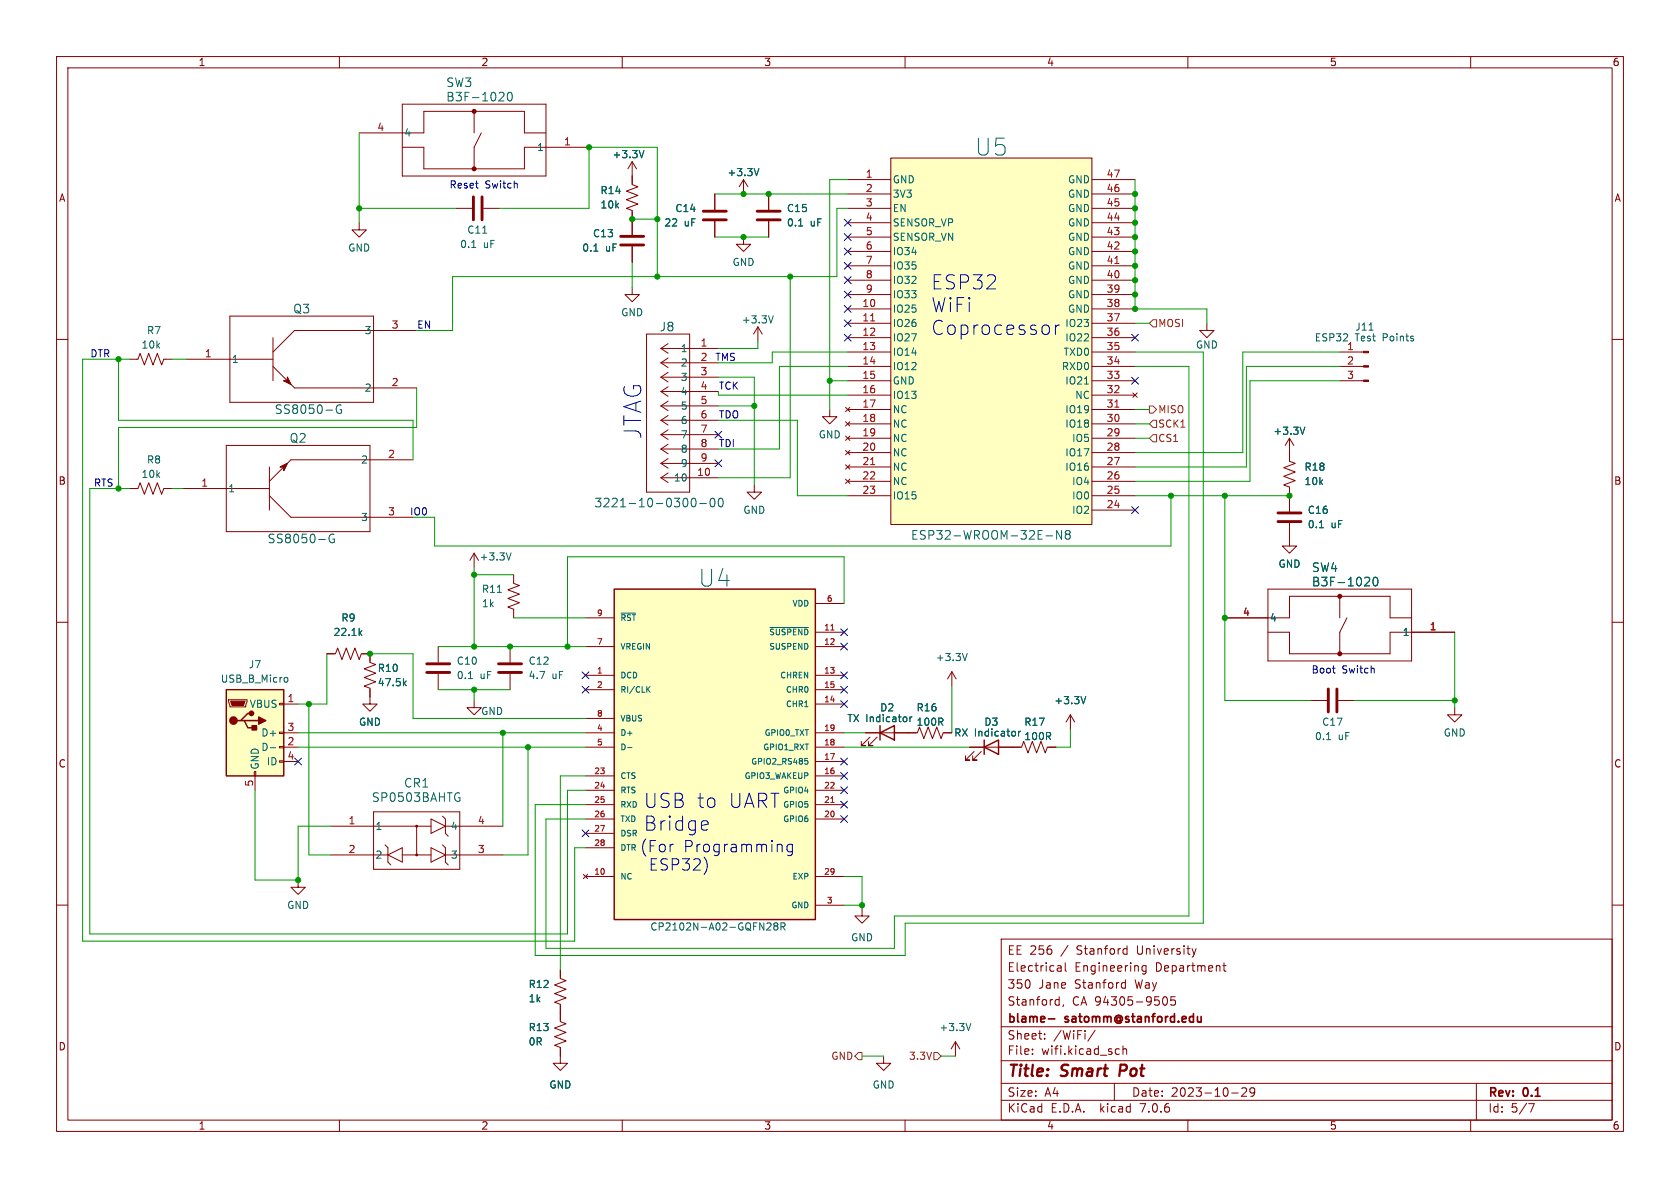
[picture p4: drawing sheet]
<svg xmlns="http://www.w3.org/2000/svg" width="297mm" height="210mm" viewBox="0 0 297 210" stroke-linecap="round" stroke-linejoin="round" font-family="sans-serif">
<g fill="none" stroke="#840000" stroke-width=".18">
<path d="M10 10h277v190h-277zM12 12h273v186h-273zM60 10v2M71.1 18.4h25.4v12.7h-25.4zM83.8 19.7v3.8M110 10v2M160 10v2M210 10v2M260 10v2M63.5 39.4v1.2h1.3l-1.3 1.3-1.3-1.3h1.3M63.5 23.5h11.4v-3.8h17.8v3.8h3.8M71.1 26h3.8v3.8h17.8v-3.8h11.4"/>
<path d="M80.6 36.8h2.8M85.1 23.5l-1.3 2.5v3.8M85.5 36.8h2.8M111.8 28.6v4l1 .4-2.1 .8 2.1 .7-2.1 .8 2.1 .8-2.1 .7 1.1 .4v4.3M111.8 28.6l-.8 1.2M111.8 28.6l.7 1.2M126.4 34.3v2.8M126.4 39.1v2.8M131.4 31.8l-.7 1.2M131.4 31.8v2.5M131.4 31.8l.8 1.2M135.9 34.3v2.8"/>
<path d="M135.9 39.1v2.8M149.9 36.8h7.6M149.9 39.4h7.6M149.9 31.8h7.6M149.9 34.3h7.6M157.5 27.9h35.5v64.8h-35.5zM193 36.8h7.7M193 39.4h7.7M193 31.8h7.7M193 34.3h7.7M10 60h2M40.6 55.9h25.4v15.2h-25.4z"/>
<path d="M48.3 59.7v7.6M73.7 58.4h-21.6l-3.8 3.8M111.8 50.8v1.3h1.2l-1.2 1.2-1.3-1.2h1.3M111.8 43.6v2.8M114.3 59.1h7.6v27.9h-7.6zM131.4 41.9v1.3h1.3l-1.3 1.3-1.2-1.3h1.2M134 57.8l-.8 1.3M134 57.8v2.5M134 57.8l.7 1.3M149.9 54.6h7.6M149.9 57.2h7.6M149.9 59.7h7.6"/>
<path d="M149.9 41.9h7.6M149.9 44.5h7.6M149.9 47h7.6M149.9 49.5h7.6M149.9 52.1h7.6M193 54.6h7.7M193 57.2h7.7M193 59.7h7.7M193 41.9h7.7M193 44.5h7.7M193 47h7.7M193 49.5h7.7"/>
<path d="M193 52.1h7.7M213.4 57.2v1.2h1.2l-1.2 1.3-1.3-1.3h1.3M285 60h2M22.9 63.5h1.5l.4-1 .7 2 .8-2 .8 2 .7-2 .8 2 .4-1h1.5M33 63.5h15.3M40 78.7h25.4v15.3h-25.4zM48.3 64.8l2.5 2.5M50.8 67.3h-.6l1.2 .6M50.8 67.3v-.6l.6 1.2M51.4 67.9l.7 .7h21.6M116.8 79.4h10.2M116.8 79.4l1.3 .8"/>
<path d="M116.8 76.8h10.2M116.8 76.8l1.3 .9M116.8 74.3h10.2M116.8 74.3l1.3 .8M116.8 71.8h10.2M116.8 71.8l1.3 .8M116.8 69.2h10.2M116.8 69.2l1.3 .9M116.8 66.7h10.2M116.8 66.7l1.3 .8M116.8 64.1h10.2M116.8 64.1l1.3 .9"/>
<path d="M116.8 61.6h10.2M116.8 61.6l1.3 .8M118.1 78.5l-1.3 .9M118.1 76l-1.3 .8M118.1 73.4l-1.3 .9M118.1 70.9l-1.3 .9M118.1 68.4l-1.3 .8M118.1 65.8l-1.3 .9M118.1 63.3l-1.3 .8M118.1 60.7l-1.3 .9M146.7 72.4v1.3h1.3l-1.3 1.2-1.3-1.2h1.3M149.5 72l.7 .8"/>
<path d="M149.5 74.5l.7 .8M149.5 77.1l.7 .8M149.5 79.6l.7 .8M149.9 62.2h7.6M149.9 64.8h7.6M149.9 69.9h7.6M149.9 72.4h7.6M149.9 74.9h7.6M149.9 77.5h7.6M149.9 67.3h7.6M150.2 72l-.7 .8M150.2 74.5l-.7 .8"/>
<path d="M150.2 77.1l-.7 .8M150.2 79.6l-.7 .8M193 62.2h7.7M193 64.8h7.7M193 69.9h7.7M193 72.4h7.7M193 74.9h7.7M193 77.5h7.7M193 67.3h7.7M200.3 69.5l.7 .7M201 69.5l-.7 .7M228 77.5v4l1 .4-2.1 .8 2.1 .7-2.1 .8 2.1 .8-2.1 .7 1.1 .4v4.3"/>
<path d="M228 77.5l-.8 1.2M228 77.5l.7 1.2M236.9 62.2h4.2M236.9 64.8h4.2M236.9 67.3h4.2M22.9 86.4h1.5l.4-1.1 .7 2.1 .8-2.1 .8 2.1 .7-2.1 .8 2.1 .4-1h1.5M32.4 86.4h15.2M47.6 87.6l3.8 3.8h21.6M47.6 82.6v7.6M50.2 82.6l-2.6 2.5M50.8 81.9l-1.3 .7h.7M50.8 81.9l-.6 1.3v-.6"/>
<path d="M73 81.3h-21.6l-.6 .6M83.8 97.8v2.5M83.8 97.8l-.7 1.3M83.8 97.8l.8 1.3M116.8 84.5h10.2M116.8 84.5l1.3 .8M116.8 81.9h10.2M116.8 81.9l1.3 .9M118.1 83.6l-1.3 .9M118.1 81.1l-1.3 .8M133.3 85.7v1.3h1.3l-1.3 1.3-1.2-1.3h1.2M149.5 82.2l.7 .7"/>
<path d="M149.5 84.7l.7 .8M149.9 80h7.6M149.9 82.6h7.6M149.9 85.1h7.6M149.9 87.6h7.6M150.2 82.2l-.7 .7M150.2 84.7l-.7 .8M193 80h7.7M193 82.6h7.7M193 85.1h7.7M193 87.6h7.7M193 90.2h7.7"/>
<path d="M228 92.5v4h1.2l-1.2 1.3-1.3-1.3h1.3M10 110h2M57.8 115.6h1.5l.4-1 .8 2 .7-2 .8 2 .7-2 .8 2 .4-1h1.5v1.5l1 .4-2 .7 2 .8-2 .8 2 .7-2 .8 1 .4v2.8h1.3l-1.3 1.2-1.3-1.2h1.3M77.5 114.3v2.8M77.5 119.1v2.8M90.2 114.3v2.8M90.2 119.1v2.8M90.8 101.6v1.5l1 .4-2 .8 2 .7-2 .8 2 .8-2 .7 1 .4v1.5M103.5 109.2h5.1M103.5 119.4h5.1M103.5 114.3h5.1M144.1 111.8h5.1"/>
<path d="M144.1 119.4h5.1M144.1 114.3h5.1M144.1 106.7h5.1M168.3 118.7l-.8 1.3M168.3 118.7v2.6M168.3 118.7l.7 1.3M216.5 109.2h11.5v-3.8h17.7v3.8h3.9M224.2 111.8h3.8v3.8h17.7v-3.8h11.5M224.2 104.1h25.4v12.7h-25.4zM236.9 105.4v3.8M238.1 109.2l-1.2 2.6v3.8M285 110h2"/>
<path d="M40.4 123.7h3.3v.3l-.3 1h-2.8zM45 136.4h.2v.8h-.2zM45.1 137.2v2.5M49.4 134.5h.8v.2h-.8zM49.4 132h.8v.2h-.8zM49.4 129.4h.8v.3h-.8zM49.4 124.3h.8v.3h-.8zM50.2 132.1h2.5M50.2 129.5h2.5M50.2 124.5h2.5M50.2 134.6h2.5M83.8 123.8v1.3h1.3l-1.3 1.3-1.3-1.3h1.3"/>
<path d="M103.5 132.1h5.1M103.5 129.5h5.1M103.5 121.9h5.1M103.5 137.2h5.1M103.5 139.7h5.1M103.5 127h5.1M144.1 132.1h5.1M144.1 129.5h5.1M144.1 124.5h5.1M144.1 134.6h5.1M144.1 121.9h5.1M144.1 137.2h5.1"/>
<path d="M144.1 139.7h5.1M153 129.5h9.2l.4-1 .7 2.1 .8-2.1 .7 2.1 .8-2.1 .8 2.1 .4-1.1h1.5M153.8 130.3l-1.5 1.5h.7h-.7v-.7M155.1 130.3l-1.6 1.5h.8h-.8v-.7M171.4 132.1h9.2l.4-1 .7 2 .8-2 .8 2 .7-2 .8 2 .4-1h1.5M172.2 132.8l-1.5 1.6h.7h-.7v-.8M173.5 132.8l-1.5 1.6h.7h-.7v-.8M189.2 126.4l-.7 1.2M189.2 126.4v2.5M189.2 126.4l.8 1.2M231.8 123.8h2.8M236.6 123.8h2.8"/>
<path d="M257.2 125.1v1.3h1.2l-1.2 1.2-1.3-1.2h1.3M10 160h2M52.7 155.6v1.2h1.3l-1.3 1.3-1.3-1.3h1.3M58.4 151.1h10.2M58.4 146.1h17.8M66 143.5h15.3v10.2h-15.3zM68.1 149.4l.5 .5v2.5l.5 .5M68.6 151.1l2.5-1.2v2.5zM71.1 151.1h5.1M73.7 146.1v5M76.2 149.9l2.5 1.2-2.5 1.3zM76.2 144.8l2.5 1.3-2.5 1.2z"/>
<path d="M78.2 149.4l.5 .5v2.5l.5 .5M78.2 144.3l.5 .5v2.5l.5 .5M78.7 151.1h10.2M78.7 146.1h10.2M103.1 154.6l.8 .7M103.5 154.9h5.1M103.5 144.8h5.1M103.5 142.2h5.1M103.5 147.3h5.1M103.5 149.9h5.1M103.9 154.6l-.8 .7M144.1 154.9h5.1"/>
<path d="M144.1 144.8h5.1M144.1 142.2h5.1M285 160h2M99.1 171.5v1.5l1 .4-2.1 .7 2.1 .8-2.1 .7 2.1 .8-2.1 .8 1.1 .3v3.1l1 .4-2.1 .7 2.1 .8-2.1 .8 2.1 .7-2.1 .8 1.1 .4v2.8h1.2l-1.2 1.2-1.3-1.2h1.3M144.1 160h5.1M152.4 160.7v1.2h1.3l-1.3 1.3-1.3-1.3h1.3M177 166h108v32h-108zM186.8 176.7l.4 .1M187 170.8h.5l.1 .9M187 171.6h.6M187.2 176.2v1.5M187.2 177.6l-.4 .1"/>
<path d="M187.6 171.1l-.6 .1M188 177.6l-.1 .3M188.3 170.2v1.3l.2 .2M198.5 173.7l.5 .1M198.8 167.7l.4 .1M199 173.2v1.5M199 174.6l-.5 .1M199.2 167.2v1.5M199.2 168.6l-.4 .1M202.6 170.8l-.4-.1-.3 .3v.4l.1 .2h.6M202.6 170.7v1.2l-.3 .3-.3-.1M205.7 176.3l.2-.1a.81 .81 0 0 1 .6 .6 .81 .81 0 0 1-.3 .8l-.2 .1a.81 .81 0 0 1-.3-1.4z"/>
<path d="M207.7 176.2h-.7v.7l.2-.1h.5l.1 .3-.1 .5-.2 .1-.5-.1M211.5 167.7l-.4 1M216.2 170.7h.5M216.4 170.2v1.3l.3 .2M60 198v2M110 198v2M156.2 186.7v1.3h1.3l-1.3 1.2-1.3-1.2h1.3M160 198v2M168.9 184.2l-.8 1.2M168.9 184.2v2.5M168.9 184.2l.8 1.2M177 194.5h108"/>
<path d="M177 191.5h108M177 187.5h108M177 181.5h108M182.5 186.3v.1M182.5 185.5v.1M184.7 183.6v.1M184.7 182.8v.1M193.6 182.1l-1.3 2M197 191.5v3M197.5 185.4l.4 .1M197.9 186.3l-.4 .1M198.5 185.5l.2-.1 .4 .1 .1 .9"/>
<path d="M198.5 184.9v1.5M210 198v2M217.7 193.2h1.2M219.5 192.4l.6-.1 .2 .1 .1 .3-.9 1.1h.9M221.8 192.9l-.3 .3h-.3l-.2-.3 .1-.5 .4-.1 .2 .1a.99 .99 0 0 1-.3 1.4h-.3M260 198v2M261 191.5v6.5M270.2 195.1h1l-.6 1.5"/>
</g>
<path d="M198.1 188.2l-.2 2" fill="none" stroke="#840000" stroke-width=".4"/>
<path d="M212.3 179.7v1M185.3 180.1h1.2M212.3 180.5l-.2 .2-.3-.1" fill="none" stroke="#840000" stroke-width=".3"/>
<g fill="#ffffc2" stroke="#ffffc2" stroke-width=".18">
<path d="M157.5 27.9h35.5v64.8h-35.5z"/>
<path d="M40 121.9h10.2v15.3h-10.2z"/>
<path d="M108.6 104.1h35.5v58.5h-35.5z"/>
</g>
<path d="M153.9 56.7h.7M197.1 46.6h.7M197.1 72h.7M153.9 82.1h.7M146.9 111.4h.6M146.9 141.9h.6" fill="none" stroke="#a90000" stroke-width=".18"/>
<g fill="none" stroke="#006464" stroke-width=".18">
<path d="M88.5 16.3l.5 .1 .1 .4-.9 1h.9M89.9 16.4l.1-.1a.83 .83 0 0 1 .6 .7 .83 .83 0 0 1-.3 .8h-.1a.83 .83 0 0 1-.6-.6 .83 .83 0 0 1 .3-.8zM113.8 26.6l-.4 1.3M134.2 29.8l-.5 1.3M141.2 39.9h.7M83.4 43.8h.7M85.3 41.2h.8M105 44.4h.7M136.7 55.8l-.4 1.3M242 58.4h.8M60.3 71.6a.75 .75 0 0 0-.9 .6 .75 .75 0 0 0 .5 .9l.5-.2v-.5h-.3M191.7 67.9h.7"/>
<path d="M230.7 75.5l-.4 1.3M59 94.5a.75 .75 0 0 0-.9 .5 .75 .75 0 0 0 .6 .9l.4-.1v-.5h-.3M90.4 97.7l-.5 1.3M122.4 88.1h.1a.83 .83 0 0 1 .6 .6 .83 .83 0 0 1-.3 .8l-.1 .1a.83 .83 0 0 1-.6-.6 .83 .83 0 0 1 .3-.9zM123.7 89h1.2M125.7 88.1h.2a.83 .83 0 0 1 .6 .6 .83 .83 0 0 1-.3 .8l-.2 .1a.83 .83 0 0 1-.6-.6 .83 .83 0 0 1 .3-.9zM127.1 88.2l.2-.1a.83 .83 0 0 1 .6 .6 .83 .83 0 0 1-.3 .8l-.1 .1a.82 .82 0 0 1-.4-1.4zM184.9 94.7h1.2M187.7 93.8v1.5l-.9-1.5v1.5M188.6 94.4l-.3-.2 .3-.4h.3l.3 .3-.3 .3M188.6 94.4l-.3 .3 .1 .5 .2 .1 .4-.1 .2-.2-.1-.4-.2-.2M188.6 94.4h.3"/>
<path d="M233.3 93.3h.7M50.5 119.7l.3 .1 .1 .2-.1 .5-.3 .1M63.6 111.9l.4 .4M64 111.5l-.5 .5M82.8 120h.7M87.9 104.7h.7M109.8 108.4h2.6M136.1 110.9h6.8M171 115.5l-.4 1.3M241.5 102l.5 .1 .1 .4-.9 1.1h.9M242.9 102.2l.2-.2a.83 .83 0 0 1 .6 .7 .83 .83 0 0 1-.3 .8l-.2 .1a.82 .82 0 0 1-.3-1.4zM47.8 132.2h.9"/>
<path d="M71.4 120.7l.4 .5M71.8 120.4l-.5 .5M111 132.2h.7M114.5 121.8l.4 .6M114.9 121.4l-.6 .5M142.3 134.1h.5M142.4 134.5h.2l.2 .1-.1 .4-.3 .1M160.9 126.7v.9M161.2 126.7l-.3 .3M180.1 129.3v.8M180.4 129.3l-.3 .2M192 123.1l-.5 1.3"/>
<path d="M234.5 130.8h.8M80.9 140.1l.3 .1M81 141h.3v.5l-.3 .2M135.6 163.2l.5-.1 .2 .4-.8 .9h.8M137 163.7l-.2-.3 .2-.3h.3l.2 .3-.2 .3M137 163.7l-.2 .2 .1 .4 .1 .1 .4-.1 .1-.1v-.4l-.2-.1M137 163.7h.3M138.1 163.8l.6-.1 .1-.1-.1-.3-.6-.2v1.3M138.4 163.8l.4 .6M171.6 180.9l-.4 1.3"/>
</g>
<g fill="none" stroke="#840000" stroke-width=".51">
<path d="M83.7 34.8v4.1M85.2 34.8v4.1M124.3 37.3h4.1M124.3 38.9h4.1M133.9 37.3h4M133.9 38.9h4M109.7 43.3h4.1M109.7 41.8h4.1M225.9 92.2h4.1M225.9 90.7h4.1M75.4 118.9h4.1M75.4 117.3h4.1"/>
<path d="M88.1 118.9h4.1M88.1 117.3h4.1M234.8 121.8v4.1M236.3 121.8v4.1"/>
</g>
<g fill="none" stroke="#840000" stroke-width=".38">
<circle cx="83.8" cy="19.7" r=".25"/>
<circle cx="83.8" cy="29.8" r=".25"/>
<circle cx="236.9" cy="105.4" r=".25"/>
<circle cx="236.9" cy="115.6" r=".25"/>
</g>
<g fill="#840000" stroke="#840000" stroke-width=".18">
<path d="M49.5 82.6l1.3-.7-.6 1.3v-.6z"/>
<path d="M241.1 67.2h.8v.2h-.8z"/>
<path d="M241.1 64.6h.8v.3h-.8z"/>
<path d="M241.1 62.1h.8v.3h-.8z"/>
<path d="M40.8 124h2.5l-.2 .7h-2.1z"/>
<path d="M50.2 67.3h.6v-.6l.6 1.2z"/>
</g>
<g fill="none" stroke="#840000" stroke-width=".25">
<path d="M108.6 104.1h35.5v58.5h-35.5zM40 121.9h10.2v15.3h-10.2zM42.5 127.4h.7l.6 1.3h1.3M43.2 127.4h2.5M44.4 126.1h-.6l-1.3 1.3h-.6M155.6 129.5l2.5-1.2v2.5zM155.6 128.3v2.5M174 132.1l2.5-1.3v2.6zM174 130.8v2.6"/>
<circle cx="73.7" cy="151.1" r=".13"/>
<circle cx="73.7" cy="146.1" r=".13"/>
</g>
<g fill="#840000" stroke="#840000" stroke-width=".25">
<path d="M45.7 126.7l1.3 .7-1.3 .6z"/>
<path d="M44.6 128.3h.7v.7h-.7z"/>
<circle cx="41.3" cy="127.4" r=".63"/>
<circle cx="44.5" cy="126.1" r=".38"/>
</g>
<path d="M203.8 56.5h.7v1.3h-.7l-.6-.6zM203.2 71.8h.6l.7 .6-.7 .6h-.6zM203.8 74.3h.7v1.3h-.7l-.6-.7zM203.8 76.8h.7v1.3h-.7l-.6-.6zM151.8 186.1h.6v1.2h-.6l-.7-.6zM165.1 186.1h.6l.7 .6-.7 .6h-.6z" fill="none" stroke="#725600" stroke-width=".18"/>
<path d="M185.4 57.7l.1 .2v.7l-.1 .3M186.6 57.5v1.6M187.3 57.5a.64 .64 0 0 0-.7 .4M235.6 118.1h.4M235.9 119h.1M124.4 145.1l.7 .1 .1 .5-1.2 .2M124.9 152.4l.1 .4-.1 .9M125.1 146.6l-.7 .2M138.2 149.3l.1 1.3M140.1 149.2v1.7a.54 .54 0 0 1-.9 .3M140.1 149.3l-.6-.1-.4 .4v.6l.2 .3 .2 .1 .6-.1" fill="none" stroke="#0000c2" stroke-width=".18"/>
<g fill="none" stroke="#009600" stroke-width=".18">
<path d="M63.5 36.8h17.1M63.5 23.5v15.9M88.3 36.8h15.8v-10.8h12.1v22.9M111.8 38.7h4.4M126.4 34.3h23.5M149.9 31.8h-3.2v40.6M149.9 36.8h-1.9v12.1h-68v9.5h-6.3M200.7 31.8v22.8h12.7v2.6M111.8 46.4v4.4M126.4 41.9h9.5M139.7 48.9v35.6h-12.7M200.7 57.2h2.5"/>
<path d="M21 63.5v10.8h52v7M22.9 63.5h-8.3v102.9h87v-16.5h1.9M30.5 63.5h2.5M73.7 68.6v7h-52.7v10.8M127 74.3h14v13.3h8.9M127 71.8h6.3M127 69.2v.7h22.9M127 66.7h6.3v19M134 60.3v1.3h-7M146.7 67.3h3.2M149.9 62.2h-13.4v1.9h-9.5M149.9 64.8h-12.1v14.6h-10.8"/>
<path d="M200.7 64.8h9.5v97.1h-52.1v5.7h-61.6v-22.8h7M200.7 62.2h12v101h-52.7v5.7h-65.4v-26.7h8.9M200.7 74.9h2.5M200.7 72.4h2.5M200.7 77.5h2.5M236.9 64.8h-16.6v17.8h-19.6M236.9 67.3h-15.9v17.8h-20.3M236.9 62.2h-17.2v17.8h-19M22.9 86.4h-7v78.7h84.4v-25.4h3.2M30.5 86.4h1.9M200.7 87.6h27.3M207 87.6v8.9h-130.2v-5.1h-3.8"/>
<path d="M216.5 87.6v36.2h15.3M57.8 115.6v8.9h-5.1M65.4 115.6h7.6v11.4h30.5M77.5 114.3h26M83.8 100.3v14M83.8 101.6h7M90.8 109.2h12.7M149.2 106.7v-8.3h-48.9v15.9M257.2 111.8v13.3M45.1 139.7v15.9h7.6v-9.5h5.7M52.7 132.1h50.8M52.7 129.5h50.8"/>
<path d="M54.6 124.5v26.6h3.8M77.5 121.9h12.7M83.8 121.9v1.9M88.9 129.5v16.6M93.3 132.1v19h-4.4M103.5 137.2h-4.4v34.3M149.2 132.1h22.2M149.2 129.5h3.8M168.3 121.3v8.2M189.2 128.9v3.2h-2.5M239.4 123.8h17.8M149.2 154.9h3.2v5.8"/>
<path d="M149.2 160h3.2M152.4 186.7h3.8M166.4 186.7h2.5"/>
</g>
<g fill="none" stroke="#000084" stroke-width=".18">
<path d="M149.3 38.8l1.2 1.2M150.5 38.8l-1.2 1.2M149.3 48.9l1.2 1.2M149.3 54l1.2 1.2M149.3 56.5l1.2 1.3M149.3 46.4l1.2 1.2M149.3 43.8l1.2 1.3M149.3 41.3l1.2 1.2M149.3 51.5l1.2 1.2M149.3 59.1l1.2 1.2M150.5 48.9l-1.2 1.2M150.5 54l-1.2 1.2"/>
<path d="M150.5 56.5l-1.2 1.3M150.5 46.4l-1.2 1.2M150.5 43.8l-1.2 1.3M150.5 41.3l-1.2 1.2M150.5 51.5l-1.2 1.2M150.5 59.1l-1.2 1.2M200.1 59.1l1.2 1.2M201.3 59.1l-1.2 1.2M126.4 76.2l1.2 1.2M127.6 76.2l-1.2 1.2M200.1 66.7l1.2 1.2M201.3 66.7l-1.2 1.2"/>
<path d="M126.4 81.3l1.2 1.2M127.6 81.3l-1.2 1.2M200.1 89.6l1.2 1.2M201.3 89.6l-1.2 1.2M102.9 118.8l1.2 1.2M104.1 118.8l-1.2 1.2M148.6 113.7l1.2 1.2M148.6 118.8l1.2 1.2M148.6 111.2l1.2 1.2M149.8 113.7l-1.2 1.2M149.8 118.8l-1.2 1.2M149.8 111.2l-1.2 1.2"/>
<path d="M52.1 134l1.2 1.2M53.3 134l-1.2 1.2M102.9 121.3l1.2 1.2M104.1 121.3l-1.2 1.2M148.6 121.3l1.2 1.2M148.6 123.9l1.2 1.2M148.6 134l1.2 1.2M148.6 136.6l1.2 1.2M148.6 139.1l1.2 1.2M149.8 121.3l-1.2 1.2M149.8 123.9l-1.2 1.2M149.8 134l-1.2 1.2"/>
<path d="M149.8 136.6l-1.2 1.2M149.8 139.1l-1.2 1.2M102.9 146.7l1.2 1.2M104.1 146.7l-1.2 1.2M148.6 141.6l1.2 1.2M148.6 144.2l1.2 1.2M149.8 141.6l-1.2 1.2M149.8 144.2l-1.2 1.2"/>
</g>
<g fill="#009600" stroke="#009600" stroke-width=".18">
<circle cx="207" cy="87.6" r=".46"/>
<circle cx="216.5" cy="87.6" r=".46"/>
<circle cx="228" cy="87.6" r=".46"/>
<circle cx="93.3" cy="132.1" r=".46"/>
<circle cx="100.3" cy="114.3" r=".46"/>
<circle cx="152.4" cy="160" r=".46"/>
<circle cx="200.7" cy="54.6" r=".46"/>
<circle cx="200.7" cy="52.1" r=".46"/>
<circle cx="200.7" cy="34.3" r=".46"/>
<circle cx="200.7" cy="36.8" r=".46"/>
<circle cx="200.7" cy="44.5" r=".46"/>
<circle cx="200.7" cy="47" r=".46"/>
<circle cx="200.7" cy="49.5" r=".46"/>
<circle cx="200.7" cy="41.9" r=".46"/>
<circle cx="200.7" cy="39.4" r=".46"/>
<circle cx="257.2" cy="123.8" r=".46"/>
<circle cx="216.5" cy="109.2" r=".46"/>
<circle cx="21" cy="86.4" r=".46"/>
<circle cx="21" cy="63.5" r=".46"/>
<circle cx="65.4" cy="115.6" r=".46"/>
<circle cx="54.6" cy="124.5" r=".46"/>
<circle cx="83.8" cy="121.9" r=".46"/>
<circle cx="88.9" cy="129.5" r=".46"/>
<circle cx="52.7" cy="155.6" r=".46"/>
<circle cx="90.2" cy="114.3" r=".46"/>
<circle cx="83.8" cy="114.3" r=".46"/>
<circle cx="83.8" cy="101.6" r=".46"/>
<circle cx="135.9" cy="34.3" r=".46"/>
<circle cx="131.4" cy="34.3" r=".46"/>
<circle cx="139.7" cy="48.9" r=".46"/>
<circle cx="131.4" cy="41.9" r=".46"/>
<circle cx="133.3" cy="71.8" r=".46"/>
<circle cx="146.7" cy="67.3" r=".46"/>
<circle cx="116.2" cy="48.9" r=".46"/>
<circle cx="63.5" cy="36.8" r=".46"/>
<circle cx="104.1" cy="26" r=".46"/>
<circle cx="111.8" cy="38.7" r=".46"/>
<circle cx="116.2" cy="38.7" r=".46"/>
</g>
<g font-size="4.2" fill="#006464">
<text x="172.3" y="27.8">U5</text>
<text x="123.4" y="104">U4</text>
</g>
<text font-size="4.2" fill="#0000c2" x="113.7" y="77.9" transform="rotate(-90 113.7 77.9)">JTAG</text>
<g font-size="3.5" fill="#0000c2">
<text x="164.5" y="51.4">ESP32</text>
<text x="164.5" y="55.4">WiFi</text>
<text x="164.5" y="59.4">Coprocessor</text>
<text x="113.7" y="143">USB to</text>
<text x="128.6" y="143">UART</text>
<text x="113.7" y="147.1">Bridge</text>
</g>
<g font-size="2.8" fill="#0000c2">
<text x="113" y="150.8">(For</text>
<text x="114.6" y="154.1">ESP32)</text>
<text x="120.7" y="150.8">Programming</text>
</g>
<g font-size="2.8" fill="#840000">
<text x="178" y="190.9">Title:</text>
<text x="187.7" y="190.9">Smart</text>
<text x="198.7" y="190.9">Pot</text>
</g>
<g font-size="2.1" fill="#006464">
<text x="78.8" y="15.6">SW3</text>
<text x="78.8" y="18.1">B3F-1020</text>
<text x="51.7" y="55.6">Q3</text>
<text x="116.6" y="58.8">J8</text>
<text x="48.5" y="73.4">SS8050-G</text>
<text x="51.1" y="78.5">Q2</text>
<text x="105" y="89.9">3221-10-0300-00</text>
<text x="161" y="95.6">ESP32-WROOM-32E-N8</text>
<text x="47.2" y="96.2">SS8050-G</text>
<text x="231.8" y="101.3">SW4</text>
<text x="231.8" y="103.9">B3F-1020</text>
<text x="65.6" y="142">SP0503BAHTG</text>
<text x="71.3" y="139.4">CR1</text>
</g>
<g font-size="2.1" fill="#840000">
<text x="178" y="172">Electrical</text>
<text x="178" y="169">EE 256</text>
<text x="187.6" y="169">/</text>
<text x="189.9" y="172">Engineering</text>
<text x="190.5" y="169">Stanford</text>
<text x="201.3" y="169">University</text>
<text x="204.3" y="172">Department</text>
<text x="178" y="178">Stanford,</text>
<text x="178" y="175">350</text>
<text x="183.6" y="175">Jane</text>
<text x="189.5" y="178">CA 94305-9505</text>
<text x="190" y="175">Stanford</text>
<text x="200.8" y="175">Way</text>
<text x="178" y="184">Sheet:</text>
<text x="178" y="181.2">blame-</text>
<text x="186.2" y="184">/WiFi/</text>
<text x="188.4" y="181.2">satomm@stanford.edu</text>
<text x="178" y="186.7">File:</text>
<text x="184.1" y="186.7">wifi.kicad_sch</text>
<text x="178" y="196.9">KiCad</text>
<text x="178" y="194.1">Size:</text>
<text x="184.7" y="194.1">A4</text>
<text x="185.7" y="196.9">E.D.A.</text>
<text x="194.6" y="196.9">kicad</text>
<text x="200" y="194.1">Date:</text>
<text x="201.8" y="196.9">7.0.6</text>
<text x="207" y="194.1">2023-10-29</text>
<text x="263" y="194.3">Rev:</text>
<text x="263" y="196.9">Id:</text>
<text x="267.1" y="196.9">5/7</text>
<text x="269.4" y="194.3">0.1</text>
</g>
<g font-size="1.8" fill="#840000">
<text x="35" y="11.9">1</text>
<text x="85" y="11.9">2</text>
<text x="135" y="11.9">3</text>
<text x="185" y="11.9">4</text>
<text x="235" y="11.9">5</text>
<text x="285" y="11.9">6</text>
<text x="10.3" y="35.9">A</text>
<text x="285.3" y="35.9">A</text>
<text x="10.3" y="85.9">B</text>
<text x="285.3" y="85.9">B</text>
<text x="10.3" y="135.9">C</text>
<text x="285.3" y="135.9">C</text>
<text x="10.3" y="185.9">D</text>
<text x="285.3" y="185.9">D</text>
<text x="35" y="199.9">1</text>
<text x="85" y="199.9">2</text>
<text x="135" y="199.9">3</text>
<text x="185" y="199.9">4</text>
<text x="235" y="199.9">5</text>
<text x="285" y="199.9">6</text>
</g>
<g font-size="1.8" fill="#a90000">
<text x="66.6" y="23.2">4</text>
<text x="99.6" y="25.8">1</text>
<text x="153" y="31.5">1</text>
<text x="153" y="34">2</text>
<text x="195.5" y="34">46</text>
<text x="195.5" y="31.5">47</text>
<text x="153" y="36.6">3</text>
<text x="153" y="39.1">4</text>
<text x="153" y="41.7">5</text>
<text x="195.5" y="41.7">43</text>
<text x="195.5" y="39.1">44</text>
<text x="195.5" y="36.6">45</text>
<text x="153" y="44.2">6</text>
<text x="153" y="46.7">7</text>
<text x="195.5" y="46.7">41</text>
<text x="195.5" y="44.2">42</text>
<text x="153" y="49.3">8</text>
<text x="153" y="51.8">9</text>
<text x="195.5" y="51.8">39</text>
<text x="195.5" y="49.3">40</text>
<text x="69.1" y="58.2">3</text>
<text x="152.4" y="54.4">10</text>
<text x="152.4" y="56.9">11</text>
<text x="152.4" y="59.4">12</text>
<text x="195.5" y="59.4">36</text>
<text x="195.5" y="56.9">37</text>
<text x="195.5" y="54.4">38</text>
<text x="36.1" y="63.2">1</text>
<text x="123.8" y="61.3">1</text>
<text x="123.8" y="63.9">2</text>
<text x="152.4" y="62">13</text>
<text x="152.4" y="64.5">14</text>
<text x="195.5" y="64.5">34</text>
<text x="195.5" y="62">35</text>
<text x="238.1" y="62">1</text>
<text x="238.1" y="64.5">2</text>
<text x="69.1" y="68.3">2</text>
<text x="123.8" y="66.4">3</text>
<text x="123.8" y="69">4</text>
<text x="123.8" y="71.5">5</text>
<text x="152.4" y="69.6">16</text>
<text x="152.4" y="67.1">15</text>
<text x="195.5" y="69.6">32</text>
<text x="195.5" y="67.1">33</text>
<text x="238.1" y="67.1">3</text>
<text x="123.8" y="74">6</text>
<text x="123.8" y="76.6">7</text>
<text x="152.4" y="72.1">17</text>
<text x="152.4" y="74.7">18</text>
<text x="152.4" y="77.2">19</text>
<text x="195.5" y="77.2">29</text>
<text x="195.5" y="74.7">30</text>
<text x="195.5" y="72.1">31</text>
<text x="68.5" y="81">2</text>
<text x="123.8" y="79.1">8</text>
<text x="123.8" y="81.7">9</text>
<text x="152.4" y="79.8">20</text>
<text x="152.4" y="82.3">21</text>
<text x="195.5" y="82.3">27</text>
<text x="195.5" y="79.8">28</text>
<text x="35.5" y="86.1">1</text>
<text x="123.1" y="84.2">10</text>
<text x="152.4" y="84.8">22</text>
<text x="152.4" y="87.4">23</text>
<text x="195.5" y="89.9">24</text>
<text x="195.5" y="87.4">25</text>
<text x="195.5" y="84.8">26</text>
<text x="68.5" y="91.2">3</text>
<text x="219.6" y="109">4</text>
<text x="252.7" y="111.5">1</text>
<text x="50.7" y="124.2">1</text>
<text x="50.7" y="131.8">2</text>
<text x="50.7" y="129.3">3</text>
<text x="50.7" y="134.4">4</text>
<text x="44.8" y="139.1" transform="rotate(-90 44.8 139.1)">5</text>
<text x="61.5" y="145.8">1</text>
<text x="84.4" y="145.8">4</text>
<text x="61.5" y="150.9">2</text>
<text x="84.4" y="150.9">3</text>
</g>
<g font-size="1.8" fill="#006464">
<text x="71.4" y="24.4">4</text>
<text x="94.9" y="26.9">1</text>
<text x="108.2" y="28.2">+3.3V</text>
<text x="106.1" y="34.5">R14</text>
<text x="128.5" y="31.3">+3.3V</text>
<text x="157.7" y="32.6">GND</text>
<text x="157.7" y="35.2">3V3</text>
<text x="188.7" y="35.2">GND</text>
<text x="188.7" y="32.6">GND</text>
<text x="82.5" y="41.5">C11</text>
<text x="106.1" y="37.1">10k</text>
<text x="117.4" y="40.2">22</text>
<text x="119.3" y="37.7">C14</text>
<text x="120.9" y="40.2">uF</text>
<text x="139" y="37.7">C15</text>
<text x="139" y="40.2">0.1</text>
<text x="143.2" y="40.2">uF</text>
<text x="157.7" y="37.7">EN</text>
<text x="157.7" y="40.2">SENSOR_VP</text>
<text x="188.7" y="40.2">GND</text>
<text x="188.7" y="37.7">GND</text>
<text x="61.5" y="44.7">GND</text>
<text x="81.2" y="44">0.1</text>
<text x="85.4" y="44">uF</text>
<text x="102.8" y="44.7">0.1</text>
<text x="104.7" y="42.1">C13</text>
<text x="107" y="44.7">uF</text>
<text x="129.4" y="47.2">GND</text>
<text x="157.7" y="42.8">SENSOR_VN</text>
<text x="157.7" y="45.3">IO34</text>
<text x="157.7" y="47.9">IO35</text>
<text x="188.7" y="47.9">GND</text>
<text x="188.7" y="45.3">GND</text>
<text x="188.7" y="42.8">GND</text>
<text x="157.7" y="50.4">IO32</text>
<text x="157.7" y="52.9">IO33</text>
<text x="188.7" y="52.9">GND</text>
<text x="188.7" y="50.4">GND</text>
<text x="25.9" y="59.3">R7</text>
<text x="64.4" y="59.3">3</text>
<text x="109.7" y="56.1">GND</text>
<text x="131" y="57.4">+3.3V</text>
<text x="157.7" y="55.5">IO25</text>
<text x="157.7" y="58">IO26</text>
<text x="188.2" y="58">IO23</text>
<text x="188.7" y="55.5">GND</text>
<text x="239.5" y="58.6">J11</text>
<text x="24.9" y="61.8">10k</text>
<text x="40.9" y="64.4">1</text>
<text x="120.3" y="62.5">1</text>
<text x="120.3" y="65">2</text>
<text x="157.7" y="60.6">IO27</text>
<text x="157.7" y="63.1">IO14</text>
<text x="157.7" y="65.6">IO12</text>
<text x="187.6" y="65.6">RXD0</text>
<text x="187.9" y="63.1">TXD0</text>
<text x="188.2" y="60.6">IO22</text>
<text x="211.3" y="61.8">GND</text>
<text x="232.3" y="60.6">ESP32</text>
<text x="239.6" y="60.6">Test</text>
<text x="244.5" y="60.6">Points</text>
<text x="64.4" y="69.4">2</text>
<text x="120.3" y="67.5">3</text>
<text x="120.3" y="70.1">4</text>
<text x="157.7" y="70.7">IO13</text>
<text x="157.7" y="68.2">GND</text>
<text x="188.2" y="68.2">IO21</text>
<text x="190" y="70.7">NC</text>
<text x="120.3" y="72.6">5</text>
<text x="120.3" y="75.2">6</text>
<text x="120.3" y="77.7">7</text>
<text x="144.6" y="77.7">GND</text>
<text x="157.7" y="73.3">NC</text>
<text x="157.7" y="75.8">NC</text>
<text x="188.2" y="75.8">IO18</text>
<text x="188.2" y="73.3">IO19</text>
<text x="225" y="77.1">+3.3V</text>
<text x="25.9" y="82.1">R8</text>
<text x="63.7" y="82.1">2</text>
<text x="120.3" y="80.2">8</text>
<text x="120.3" y="82.8">9</text>
<text x="157.7" y="78.3">NC</text>
<text x="157.7" y="80.9">NC</text>
<text x="157.7" y="83.4">NC</text>
<text x="188.2" y="83.4">IO16</text>
<text x="188.2" y="80.9">IO17</text>
<text x="189.4" y="78.3">IO5</text>
<text x="230.5" y="83.4">R18</text>
<text x="24.9" y="84.7">10k</text>
<text x="40.3" y="87.2">1</text>
<text x="119" y="85.3">10</text>
<text x="157.7" y="86">NC</text>
<text x="157.7" y="88.5">IO15</text>
<text x="189.4" y="88.5">IO0</text>
<text x="189.4" y="86">IO4</text>
<text x="230.5" y="86">10k</text>
<text x="63.7" y="92.3">3</text>
<text x="131.3" y="91">GND</text>
<text x="189.4" y="91">IO2</text>
<text x="231.1" y="91">C16</text>
<text x="231.1" y="93.6">0.1</text>
<text x="235.3" y="93.6">uF</text>
<text x="84.7" y="99.3">+3.3V</text>
<text x="225.9" y="100.6">GND</text>
<text x="85.1" y="105">R11</text>
<text x="85.1" y="107.5">1k</text>
<text x="58.9" y="112.6">22.1k</text>
<text x="60.3" y="110.1">R9</text>
<text x="224.4" y="110.1">4</text>
<text x="247.9" y="112.6">1</text>
<text x="43.9" y="118.3">J7</text>
<text x="66.7" y="119">R10</text>
<text x="80.7" y="117.7">C10</text>
<text x="93.4" y="117.7">C12</text>
<text x="165.3" y="117.1">+3.3V</text>
<text x="38.9" y="120.9">USB_B_Micro</text>
<text x="44" y="125.3">VBUS</text>
<text x="66.7" y="121.5">47.5k</text>
<text x="80.7" y="120.2">0.1</text>
<text x="84.8" y="120.2">uF</text>
<text x="93.4" y="120.2">4.7</text>
<text x="97.5" y="120.2">uF</text>
<text x="155.5" y="126">D2</text>
<text x="161.9" y="126">R16</text>
<text x="186.3" y="124.7">+3.3V</text>
<text x="46.1" y="130.4">D+</text>
<text x="63.4" y="128.5">GND</text>
<text x="85" y="126.6">GND</text>
<text x="149.7" y="127.9">TX Indicator</text>
<text x="161.9" y="128.5">100R</text>
<text x="168.6" y="130.4">RX Indicator</text>
<text x="173.9" y="128.5">D3</text>
<text x="181" y="131">100R</text>
<text x="181" y="128.5">R17</text>
<text x="232.4" y="131">0.1</text>
<text x="233.6" y="128.5">C17</text>
<text x="236.6" y="131">uF</text>
<text x="255.1" y="130.4">GND</text>
<text x="45.9" y="136.1" transform="rotate(-90 45.9 136.1)">GND</text>
<text x="46.1" y="132.9">D-</text>
<text x="47.1" y="135.5">ID</text>
<text x="66.3" y="146.9">1</text>
<text x="79.6" y="146.9">4</text>
<text x="66.3" y="152">2</text>
<text x="79.6" y="152">3</text>
<text x="50.7" y="160.9">GND</text>
<text x="114.9" y="164.7">CP2102N-A02-GQFN28R</text>
<text x="150.4" y="166.6">GND</text>
<text x="93.4" y="174.9">R12</text>
<text x="93.4" y="177.4">1k</text>
<text x="93.4" y="185">0R</text>
<text x="93.4" y="182.5">R13</text>
<text x="166" y="182.5">+3.3V</text>
<text x="97" y="192.6">GND</text>
<text x="154.2" y="192.6">GND</text>
</g>
<g font-size="1.8" fill="#0000c2">
<text x="79.4" y="33.4">Reset</text>
<text x="85.7" y="33.4">Switch</text>
<text x="73.7" y="58.2">EN</text>
<text x="15.9" y="63.3">DTR</text>
<text x="126.4" y="63.9">TMS</text>
<text x="127" y="69">TCK</text>
<text x="127" y="74">TDO</text>
<text x="127" y="79.1">TDI</text>
<text x="16.5" y="86.1">RTS</text>
<text x="72.4" y="91.2">IO0</text>
<text x="231.8" y="119.1">Boot</text>
<text x="237.2" y="119.1">Switch</text>
</g>
<g font-size="1.8" fill="#725600">
<text x="204.7" y="58">MOSI</text>
<text x="204.7" y="73.3">MISO</text>
<text x="204.7" y="75.8">SCK1</text>
<text x="204.7" y="78.3">CS1</text>
<text x="146.9" y="187.6">GND</text>
<text x="160.6" y="187.6">3.3V</text>
</g>
<g font-size="1.4" fill="#006464">
<text x="140" y="107.4">VDD</text>
<text x="109.6" y="110">~{RST}</text>
<text x="135.9" y="112.5">~{SUSPEND}</text>
<text x="109.6" y="115">VREGIN</text>
<text x="135.9" y="115">SUSPEND</text>
<text x="109.6" y="120.1">DCD</text>
<text x="109.6" y="122.7">RI/CLK</text>
<text x="137.8" y="120.1">CHREN</text>
<text x="138.8" y="125.2">CHR1</text>
<text x="138.8" y="122.7">CHR0</text>
<text x="109.6" y="130.3">D+</text>
<text x="109.6" y="127.7">VBUS</text>
<text x="135" y="130.3">GPIO0_TXT</text>
<text x="109.6" y="137.9">CTS</text>
<text x="109.6" y="132.8">D-</text>
<text x="131.5" y="137.9">GPIO3_WAKEUP</text>
<text x="132.7" y="135.4">GPIO2_RS485</text>
<text x="134.8" y="132.8">GPIO1_RXT</text>
<text x="109.6" y="140.4">RTS</text>
<text x="109.6" y="143">RXD</text>
<text x="138.3" y="143">GPIO5</text>
<text x="138.3" y="140.4">GPIO4</text>
<text x="109.6" y="145.5">TXD</text>
<text x="109.6" y="148.1">DSR</text>
<text x="138.3" y="145.5">GPIO6</text>
<text x="109.6" y="155.7">NC</text>
<text x="109.6" y="150.6">DTR</text>
<text x="140" y="155.7">EXP</text>
<text x="139.8" y="160.8">GND</text>
</g>
<g font-size="1.4" fill="#a90000">
<text x="146.1" y="106.4">6</text>
<text x="105.4" y="109">9</text>
<text x="145.6" y="111.5">11</text>
<text x="105.4" y="119.1">1</text>
<text x="105.4" y="114">7</text>
<text x="145.6" y="114">12</text>
<text x="145.6" y="119.1">13</text>
<text x="105.4" y="121.7">2</text>
<text x="145.6" y="124.2">14</text>
<text x="145.6" y="121.7">15</text>
<text x="105.4" y="129.3">4</text>
<text x="105.4" y="131.8">5</text>
<text x="105.4" y="126.7">8</text>
<text x="145.6" y="131.8">18</text>
<text x="145.6" y="129.3">19</text>
<text x="105" y="136.9">23</text>
<text x="145.6" y="136.9">16</text>
<text x="145.6" y="134.4">17</text>
<text x="105" y="139.4">24</text>
<text x="105" y="142">25</text>
<text x="145.6" y="142">21</text>
<text x="145.6" y="139.4">22</text>
<text x="105" y="144.5">26</text>
<text x="105" y="147.1">27</text>
<text x="105" y="149.6">28</text>
<text x="145.6" y="144.5">20</text>
<text x="105" y="154.7">10</text>
<text x="145.6" y="154.7">29</text>
<text x="146.1" y="159.8">3</text>
</g>
</svg>
